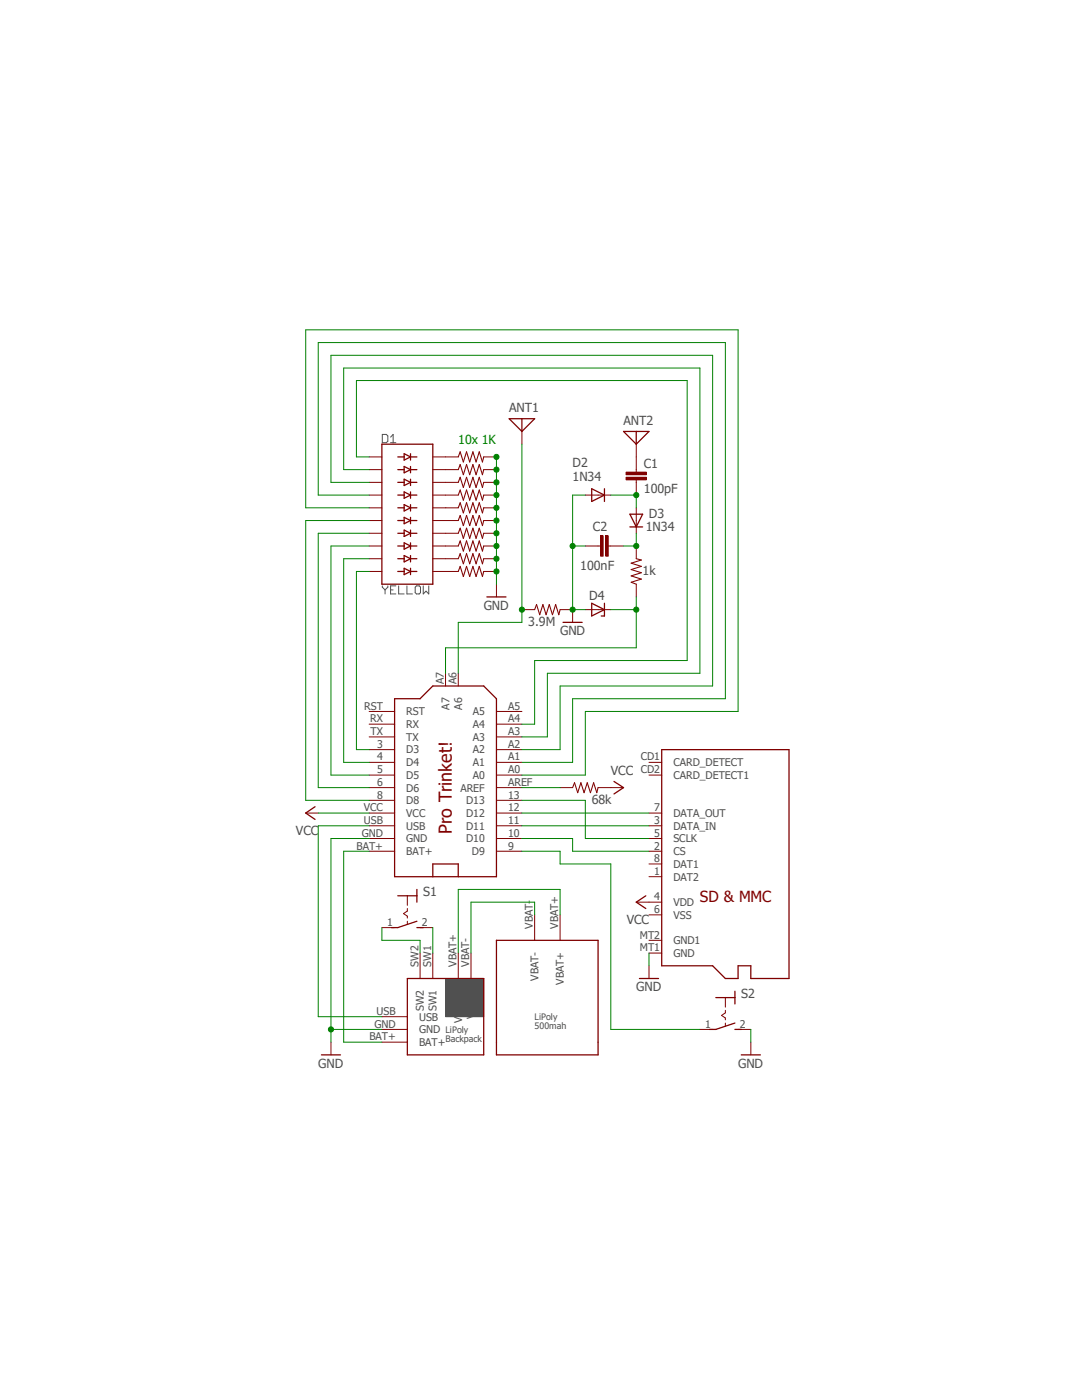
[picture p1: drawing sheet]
<svg xmlns="http://www.w3.org/2000/svg" width="216mm" height="279mm" viewBox="0 0 216 279" stroke-linecap="round" stroke-linejoin="round" font-family="sans-serif">
<path d="M58.3 65.7l99.3 148M157.6 65.7l-99.3 148" fill="none" stroke="#fff" stroke-width=".2"/>
<path d="M88.9 195.3h7.6v7.6h-7.6z" fill-rule="evenodd" fill="#505050"/>
<g fill="none" stroke="#505050" stroke-width=".2">
<path d="M76.3 86.7h.8l.3 .3v1.1l-.3 .2h-.8zM77.9 88.3h1.1M77.9 87.2l.5-.5v1.6M76.3 116.9v.3l.5 .5M76.8 117.7v.8M77.4 116.9v.3l-.6 .5M77.9 117.7h.5M79 116.9h-1.1v1.6h1.1M79.5 116.9v1.6h1.1M81.2 116.9v1.6h1.1M83.1 116.9h.6l.2 .3v1.1l-.2 .2h-.6l-.3-.2v-1.1zM84.5 116.9v1.6l.5-.5 .6 .5v-1.6"/>
<path d="M88.9 195.3h7.6v7.6h-7.6z"/>
</g>
<g fill="none" stroke="#800000" stroke-width=".2">
<path d="M73.7 91.2h2.5M73.7 93.7h2.5M73.7 96.3h2.5M73.7 98.8h2.5M86.4 91.2h5M86.4 93.7h5M86.4 96.3h5M86.4 98.8h5M96.5 91.2h2.6M96.5 93.7h2.6M96.5 96.3h2.6M96.5 98.8h2.6"/>
<path d="M104.1 86.1v2.5M127 88.6v2.6M127 93.7v.5M127 95.8v.5M73.7 101.3h2.5M73.7 103.9h2.5M73.7 106.4h2.5M73.7 109h2.5M73.7 111.5h2.5M73.7 114h2.5M86.4 101.3h5M86.4 103.9h5"/>
<path d="M86.4 106.4h5M86.4 109h5M86.4 111.5h5M86.4 114h5M96.5 101.3h2.6M96.5 103.9h2.6M96.5 106.4h2.6M96.5 109h2.6M96.5 111.5h2.6M96.5 114h2.6M99.1 116.6v2.5M88.9 134.4v2.5"/>
<path d="M91.4 134.4v2.5M73.7 159.7h5M73.7 154.7h5M73.7 157.2h5M73.7 152.1h5M73.7 149.6h5M73.7 147.1h5M73.7 144.5h5M73.7 142h5M99.1 159.7h5M99.1 154.7h5M99.1 157.2h5"/>
<path d="M99.1 152.1h5M99.1 149.6h5M99.1 147.1h5M99.1 144.5h5M99.1 142h5M73.7 169.9h5M73.7 167.3h5M73.7 164.8h5M73.7 162.3h5M99.1 169.9h5M99.1 167.3h5M99.1 164.8h5"/>
<path d="M99.1 162.3h5"/>
</g>
<g fill="none" stroke="#800000" stroke-width=".25">
<path d="M76.2 88.6h10.2v28h-10.2zM79.4 91.2h1.2M79.4 93.7h1.2M79.4 96.3h1.2M79.4 98.8h1.2M80.6 98.2l1.3 .6-1.3 .6zM80.6 90.6l1.3 .6-1.3 .6zM80.6 93.1l1.3 .6-1.3 .7zM80.6 95.6l1.3 .7-1.3 .6zM81.9 90.6v1.2M81.9 93.1v1.3M81.9 95.6v1.3"/>
<path d="M81.9 98.2v1.2M81.9 91.2h1.3M81.9 93.7h1.3M81.9 96.3h1.3M81.9 98.8h1.3M101.6 83.6h5.1l-2.6 2.5zM104.1 83.6v2.5M124.4 86.1h5.1l-2.5 2.5zM127 86.1v2.5M79.4 114h1.2M79.4 101.3h1.2M79.4 103.9h1.2"/>
<path d="M79.4 111.5h1.2M79.4 106.4h1.2M79.4 109h1.2M80.6 100.7l1.3 .6-1.3 .7zM80.6 103.3l1.3 .6-1.3 .6zM80.6 105.8l1.3 .6-1.3 .7zM80.6 108.3l1.3 .7-1.3 .6zM80.6 110.9l1.3 .6-1.3 .6zM80.6 113.4l1.3 .6-1.3 .7zM81.9 100.7v1.3M81.9 103.3v1.2M81.9 105.8v1.3"/>
<path d="M81.9 108.3v1.3M81.9 110.9v1.2M81.9 113.4v1.3M81.9 114h1.3M81.9 101.3h1.3M81.9 103.9h1.3M81.9 111.5h1.3M81.9 106.4h1.3M81.9 109h1.3M97.2 119.1h3.8M78.7 139.4h5.1l2.6-2.5h10.1l2.6 2.5v35.6h-20.4zM86.4 175v-2.6h5v2.6"/>
</g>
<path d="M91.4 91.2l.4-1 .7 2 .6-2 .6 2 .7-2 .6 2 .6-2 .7 2 .2-1M91.4 93.7l.4-1 .7 2 .6-2 .6 2 .7-2 .6 2 .6-2 .7 2 .2-1M91.4 96.3l.4-1.1 .7 2.1 .6-2.1 .6 2.1 .7-2.1 .6 2.1 .6-2.1 .7 2.1 .2-1M91.4 98.8l.4-1 .7 2 .6-2 .6 2 .7-2 .6 2 .6-2 .7 2 .2-1M91.4 101.3l.4-1 .7 2.1 .6-2.1 .6 2.1 .7-2.1 .6 2.1 .6-2.1 .7 2.1 .2-1.1M91.4 103.9l.4-1 .7 2 .6-2 .6 2 .7-2 .6 2 .6-2 .7 2 .2-1M91.4 106.4l.4-1 .7 2 .6-2 .6 2 .7-2 .6 2 .6-2 .7 2 .2-1M91.4 109l.4-1.1 .7 2.1 .6-2.1 .6 2.1 .7-2.1 .6 2.1 .6-2.1 .7 2.1 .2-1M91.4 111.5l.4-1 .7 2 .6-2 .6 2 .7-2 .6 2 .6-2 .7 2 .2-1M91.4 114l.4-1 .7 2.1 .6-2.1 .6 2.1 .7-2.1 .6 2.1 .6-2.1 .7 2.1 .2-1.1" fill="none" stroke="#800000" stroke-width=".21"/>
<path d="M124.9 94.2h4.1v.5h-4.1z" fill-rule="evenodd" fill="#800000"/>
<path d="M124.9 94.2h4.1v.5h-4.1z" fill="none" stroke="#800000" stroke-width=".2"/>
<path d="M124.9 95.2h4.1v.6h-4.1z" fill-rule="evenodd" fill="#800000"/>
<path d="M116.8 98.8h5.1M124.9 95.2h4.1v.6h-4.1zM127 91.2v2.5M127 96.3v2.5M119.3 109h.5M121.4 109h.5M127 101.3v5.1" fill="none" stroke="#800000" stroke-width=".2"/>
<path d="M118.1 97.5l2.5 1.3-2.5 1.3zM120.6 97.5v2.6M125.7 102.6h2.5l-1.2 2.6zM125.7 105.2h2.5" fill="none" stroke="#800000" stroke-width=".25"/>
<path d="M119.8 106.9h.6v4.1h-.6z" fill-rule="evenodd" fill="#800000"/>
<path d="M119.8 106.9h.6v4.1h-.6z" fill="none" stroke="#800000" stroke-width=".2"/>
<path d="M120.9 106.9h.5v4.1h-.5z" fill-rule="evenodd" fill="#800000"/>
<g fill="none" stroke="#800000" stroke-width=".2">
<path d="M116.8 109h2.5M120.9 106.9h.5v4.1h-.5zM121.9 109h2.5M127 109v2.5M127 116.6v2.5M104.1 121.7h2.6M111.8 121.7h2.5v2.5M116.8 121.7h5.1M111.8 157.2h2.5M119.3 157.2h5.1M129.5 152.1h2.5M129.5 154.7h2.5"/>
<path d="M61 162.3h2.5M81.3 178.8v1.9M129.5 169.9h2.5M129.5 164.8h2.5M129.5 167.3h2.5M129.5 162.3h2.5M129.5 172.4h2.5M129.5 175h2.5M76.2 185.1h2.5M81.3 181.3v.5l-.8 .5 .8 .5v.4M81.3 183.9v.6M83.8 185.1h2.6"/>
<path d="M83.8 190.2v5.1M86.4 190.2v5.1M91.4 190.2v5.1M94 190.2v5.1M106.7 182.6v5.1M111.8 182.6v5.1M127 180h5M129.5 182.6h2.5M129.5 190.2h2.5M129.5 187.7h2.5M129.5 192.7v2.6M144.7 199.1v1.9"/>
<path d="M66 208v2.5M76.2 205.4h5.1M76.2 208h5.1M76.2 202.9h5.1M139.7 205.4h2.5M144.7 201.6v.5l-.7 .5 .7 .6v.3M144.7 204.2v.6M147.3 205.4h2.5M149.8 208v2.5"/>
</g>
<path d="M127 111.5l1 .3-2.1 .6 2.1 .6-2.1 .7 2.1 .6-2.1 .6 2.1 .7-2.1 .6 1.1 .4M106.7 121.7l.4-1.1 .6 2.1 .6-2.1 .7 2.1 .6-2.1 .6 2.1 .7-2.1 .6 2.1 .3-1M114.3 157.2l.3-1 .7 2 .6-2 .6 2 .7-2 .6 2 .6-2 .7 2 .2-1" fill="none" stroke="#800000" stroke-width=".21"/>
<g fill="none" stroke="#800000" stroke-width=".25">
<path d="M112.4 124.2h3.8M118.1 120.4l2.5 1.3-2.5 1.2zM120.6 120.4v2.5h-.6M122.5 156l1.9 1.2-1.9 1.3M132 149.6h25.4v45.7h-7.6v-2.6h-2.5v2.6h-2.6l-2.5-2.6h-10.2zM62.9 161l-1.9 1.3 1.9 1.2M79.4 178.8h3.8M83.2 177.5v2.5M128.9 178.8l-1.9 1.2 1.9 1.3M81.3 195.3h15.2v15.2h-15.2zM83.2 183.9l-3.8 1.2h-1.3M83.2 185.1h1.3"/>
<path d="M99.1 187.7h20.2v22.8h-20.2zM127.6 195.3h3.8M142.8 199.1h3.8M146.6 197.8v2.6M64.1 210.5h3.8M146.6 204.2l-3.8 1.2h-1.2M146.6 205.4h1.3M147.9 210.5h3.8"/>
</g>
<path d="M73.7 96.3h-7.7v-25.4h76.2v66h-30.4v12.7h-7.7M73.7 91.2h-2.6v-15.3h66v55.9h-30.4v12.7h-2.6M73.7 98.8h-10.2v-30.4h81.2v71h-30.4v12.7h-10.2M73.7 93.7h-5.1v-20.3h71.1v61h-30.5v12.7h-5.1M104.1 88.6v35.6h-12.7M73.7 114h-2.6v35.6h2.6M73.7 111.5h-5.1v40.6h5.1M73.7 109h-7.7v45.7h7.7M73.7 101.3h-12.7v-35.5h86.3v76.2h-30.5v12.7h-12.7M73.7 106.4h-10.2v50.8h10.2M73.7 103.9h-12.7v55.8h12.7" fill="none" stroke="#008000" stroke-width=".2"/>
<circle cx="104.1" cy="121.7" r=".51" fill="#008000"/>
<g fill="none" stroke="#008000" stroke-width=".2">
<path d="M99.1 91.2v25.4M91.4 124.2v10.2"/>
<circle cx="104.1" cy="121.7" r=".51"/>
</g>
<circle cx="99.1" cy="114" r=".51" fill="#008000"/>
<circle cx="99.1" cy="114" r=".51" fill="none" stroke="#008000" stroke-width=".2"/>
<circle cx="99.1" cy="93.7" r=".51" fill="#008000"/>
<circle cx="99.1" cy="93.7" r=".51" fill="none" stroke="#008000" stroke-width=".2"/>
<circle cx="99.1" cy="96.3" r=".51" fill="#008000"/>
<circle cx="99.1" cy="96.3" r=".51" fill="none" stroke="#008000" stroke-width=".2"/>
<circle cx="99.1" cy="98.8" r=".51" fill="#008000"/>
<circle cx="99.1" cy="98.8" r=".51" fill="none" stroke="#008000" stroke-width=".2"/>
<circle cx="99.1" cy="101.3" r=".51" fill="#008000"/>
<circle cx="99.1" cy="101.3" r=".51" fill="none" stroke="#008000" stroke-width=".2"/>
<circle cx="99.1" cy="103.9" r=".51" fill="#008000"/>
<circle cx="99.1" cy="103.9" r=".51" fill="none" stroke="#008000" stroke-width=".2"/>
<circle cx="99.1" cy="106.4" r=".51" fill="#008000"/>
<circle cx="99.1" cy="106.4" r=".51" fill="none" stroke="#008000" stroke-width=".2"/>
<circle cx="99.1" cy="109" r=".51" fill="#008000"/>
<circle cx="99.1" cy="109" r=".51" fill="none" stroke="#008000" stroke-width=".2"/>
<circle cx="99.1" cy="111.5" r=".51" fill="#008000"/>
<circle cx="99.1" cy="111.5" r=".51" fill="none" stroke="#008000" stroke-width=".2"/>
<circle cx="99.1" cy="91.2" r=".51" fill="#008000"/>
<g fill="none" stroke="#008000" stroke-width=".2">
<path d="M116.8 98.8h-2.5v22.9M114.3 109h2.5M129.5 190.2v2.5"/>
<circle cx="99.1" cy="91.2" r=".51"/>
</g>
<circle cx="114.3" cy="109" r=".51" fill="#008000"/>
<circle cx="114.3" cy="109" r=".51" fill="none" stroke="#008000" stroke-width=".2"/>
<circle cx="114.3" cy="121.7" r=".51" fill="#008000"/>
<g fill="none" stroke="#008000" stroke-width=".2">
<path d="M114.3 121.7h2.5M73.7 167.3h-7.7v40.7M66 205.4h10.2"/>
<circle cx="114.3" cy="121.7" r=".51"/>
</g>
<circle cx="66" cy="205.4" r=".51" fill="#008000"/>
<g fill="none" stroke="#008000" stroke-width=".2">
<path d="M121.9 98.8h5.1v2.5M149.8 205.4v2.6"/>
<circle cx="66" cy="205.4" r=".51"/>
</g>
<circle cx="127" cy="98.8" r=".51" fill="#008000"/>
<g fill="none" stroke="#008000" stroke-width=".2">
<path d="M127 119.1v10.2h-38.1M121.9 121.7h5.1"/>
<circle cx="127" cy="98.8" r=".51"/>
</g>
<circle cx="127" cy="121.7" r=".51" fill="#008000"/>
<g fill="none" stroke="#008000" stroke-width=".2">
<path d="M127 106.4v2.6h-2.6M88.9 129.3v5.1"/>
<circle cx="127" cy="121.7" r=".51"/>
</g>
<circle cx="127" cy="109" r=".51" fill="#008000"/>
<g fill="none" stroke="#008000" stroke-width=".2">
<path d="M104.1 159.7h12.7v7.6h12.7M104.1 157.2h7.7M63.5 162.3h10.2M73.7 169.9h-5.1v38.1h7.6M73.7 164.8h-10.2v38.1h12.7M104.1 169.9h7.7v2.5h10.1v33h17.8M104.1 167.3h10.2v2.6h15.2M104.1 164.8h25.4M104.1 162.3h25.4M76.2 185.1v2.6h7.6v2.5M86.4 185.1v5.1M106.7 182.6v-2.6h-12.7v10.2"/>
<path d="M111.8 182.6v-5.1h-20.4v12.7"/>
<circle cx="127" cy="109" r=".51"/>
</g>
<text font-size="3.6" fill="#800000" x="90.2" y="166.4" transform="rotate(-90 90.2 166.4)">Pro Trinket!</text>
<text font-size="3" fill="#800000" x="139.7" y="180">SD &amp; MMC</text>
<g font-size="2.5" fill="#505050">
<text x="101.6" y="82.3">ANT1</text>
<text x="124.4" y="84.8">ANT2</text>
<text x="114.3" y="93.3">D2</text>
<text x="128.5" y="93.3">C1</text>
<text x="114.3" y="96.1">1N34</text>
<text x="128.5" y="98.4">100pF</text>
<text x="118.3" y="106">C2</text>
<text x="128.9" y="105.9">1N34</text>
<text x="129.5" y="103.4">D3</text>
<text x="115.8" y="113.7">100nF</text>
<text x="117.6" y="119.8">D4</text>
<text x="128.2" y="114.8">1k</text>
<text x="96.5" y="121.7">GND</text>
<text x="105.4" y="125">3.9M</text>
<text x="111.8" y="126.7">GND</text>
<text x="121.9" y="154.7">VCC</text>
<text x="118.1" y="160.5">68k</text>
<text x="59.1" y="166.6">VCC</text>
<text x="84.5" y="178.8">S1</text>
<text x="125.1" y="184.4">VCC</text>
<text x="127" y="197.8">GND</text>
<text x="147.9" y="199.1">S2</text>
<text x="63.5" y="213.1">GND</text>
<text x="147.3" y="213.1">GND</text>
</g>
<text font-size="2.5" fill="#008000" x="91.4" y="88.6">10x 1K</text>
<g font-size="2.1" fill="#505050">
<text x="88.6" y="136.5" transform="rotate(-90 88.6 136.5)">A7</text>
<text x="91.1" y="136.5" transform="rotate(-90 91.1 136.5)">A6</text>
<text x="72.7" y="141.6">RST</text>
<text x="81.1" y="142.7">RST</text>
<text x="89.7" y="141.6" transform="rotate(-90 89.7 141.6)">A7</text>
<text x="92.2" y="141.6" transform="rotate(-90 92.2 141.6)">A6</text>
<text x="94.3" y="142.7">A5</text>
<text x="101.4" y="141.6">A5</text>
<text x="73.9" y="144.1">RX</text>
<text x="74" y="146.7">TX</text>
<text x="75.3" y="149.2">3</text>
<text x="81.1" y="147.8">TX</text>
<text x="81.1" y="145.3">RX</text>
<text x="94.3" y="147.8">A3</text>
<text x="94.3" y="145.3">A4</text>
<text x="101.4" y="149.2">A2</text>
<text x="101.4" y="146.7">A3</text>
<text x="101.4" y="144.1">A4</text>
<text x="75.3" y="154.3">5</text>
<text x="75.3" y="151.8">4</text>
<text x="81.1" y="155.4">D5</text>
<text x="81.1" y="152.9">D4</text>
<text x="81.1" y="150.4">D3</text>
<text x="94.3" y="155.4">A0</text>
<text x="94.3" y="152.9">A1</text>
<text x="94.3" y="150.4">A2</text>
<text x="101.4" y="154.3">A0</text>
<text x="101.4" y="151.8">A1</text>
<text x="127.8" y="151.8">CD1</text>
<text x="127.8" y="154.3">CD2</text>
<text x="134.4" y="152.9">CARD_DETECT</text>
<text x="134.4" y="155.4">CARD_DETECT1</text>
<text x="72.6" y="161.9">VCC</text>
<text x="75.3" y="159.4">8</text>
<text x="75.3" y="156.8">6</text>
<text x="81.1" y="160.5">D8</text>
<text x="81.1" y="158">D6</text>
<text x="91.9" y="158">AREF</text>
<text x="93" y="160.5">D13</text>
<text x="101.4" y="161.9">12</text>
<text x="101.4" y="159.4">13</text>
<text x="101.4" y="156.8">AREF</text>
<text x="130.6" y="161.9">7</text>
<text x="72.2" y="167">GND</text>
<text x="72.6" y="164.5">USB</text>
<text x="81.1" y="165.6">USB</text>
<text x="81.1" y="163">VCC</text>
<text x="93" y="165.6">D11</text>
<text x="93" y="163">D12</text>
<text x="101.4" y="167">10</text>
<text x="101.4" y="164.5">11</text>
<text x="130.6" y="164.5">3</text>
<text x="130.6" y="167">5</text>
<text x="134.4" y="165.6">DATA_IN</text>
<text x="134.4" y="163">DATA_OUT</text>
<text x="71.2" y="169.5">BAT+</text>
<text x="81.1" y="170.6">BAT+</text>
<text x="81.1" y="168.1">GND</text>
<text x="93" y="168.1">D10</text>
<text x="94.1" y="170.6">D9</text>
<text x="101.4" y="169.5">9</text>
<text x="130.6" y="169.5">2</text>
<text x="130.6" y="172.1">8</text>
<text x="134.4" y="170.6">CS</text>
<text x="134.4" y="168.1">SCLK</text>
<text x="134.4" y="173.2">DAT1</text>
<text x="130.6" y="179.7">4</text>
<text x="130.6" y="174.6">1</text>
<text x="134.4" y="175.7">DAT2</text>
<text x="77.3" y="184.8">1</text>
<text x="84.2" y="184.8">2</text>
<text x="106.3" y="185.3" transform="rotate(-90 106.3 185.3)">VBAT-</text>
<text x="111.4" y="185.3" transform="rotate(-90 111.4 185.3)">VBAT+</text>
<text x="130.6" y="182.2">6</text>
<text x="134.4" y="183.3">VSS</text>
<text x="134.4" y="180.8">VDD</text>
<text x="127.7" y="189.9">MT1</text>
<text x="127.7" y="187.3">MT2</text>
<text x="134.4" y="191">GND</text>
<text x="134.4" y="188.4">GND1</text>
<text x="83.5" y="193" transform="rotate(-90 83.5 193)">SW2</text>
<text x="86" y="193" transform="rotate(-90 86 193)">SW1</text>
<text x="91.1" y="193" transform="rotate(-90 91.1 193)">VBAT+</text>
<text x="93.6" y="193" transform="rotate(-90 93.6 193)">VBAT-</text>
<text x="107.4" y="195.7" transform="rotate(-90 107.4 195.7)">VBAT-</text>
<text x="112.5" y="196.5" transform="rotate(-90 112.5 196.5)">VBAT+</text>
<text x="75.1" y="202.6">USB</text>
<text x="83.6" y="203.7">USB</text>
<text x="84.6" y="201.8" transform="rotate(-90 84.6 201.8)">SW2</text>
<text x="87.1" y="201.8" transform="rotate(-90 87.1 201.8)">SW1</text>
<text x="94.7" y="203.4" transform="rotate(-90 94.7 203.4)">VBAT-</text>
<text x="73.7" y="207.6">BAT+</text>
<text x="74.7" y="205.1">GND</text>
<text x="83.6" y="208.7">BAT+</text>
<text x="83.6" y="206.2">GND</text>
<text x="92.2" y="204.1" transform="rotate(-90 92.2 204.1)">VBAT+</text>
<text x="140.7" y="205.1">1</text>
<text x="147.6" y="205.1">2</text>
</g>
<g font-size="1.8" fill="#505050">
<text x="106.7" y="203.5">LiPoly</text>
<text x="88.9" y="206.1">LiPoly</text>
<text x="88.9" y="208">Backpack</text>
<text x="106.7" y="205.4">500mah</text>
</g>
</svg>
